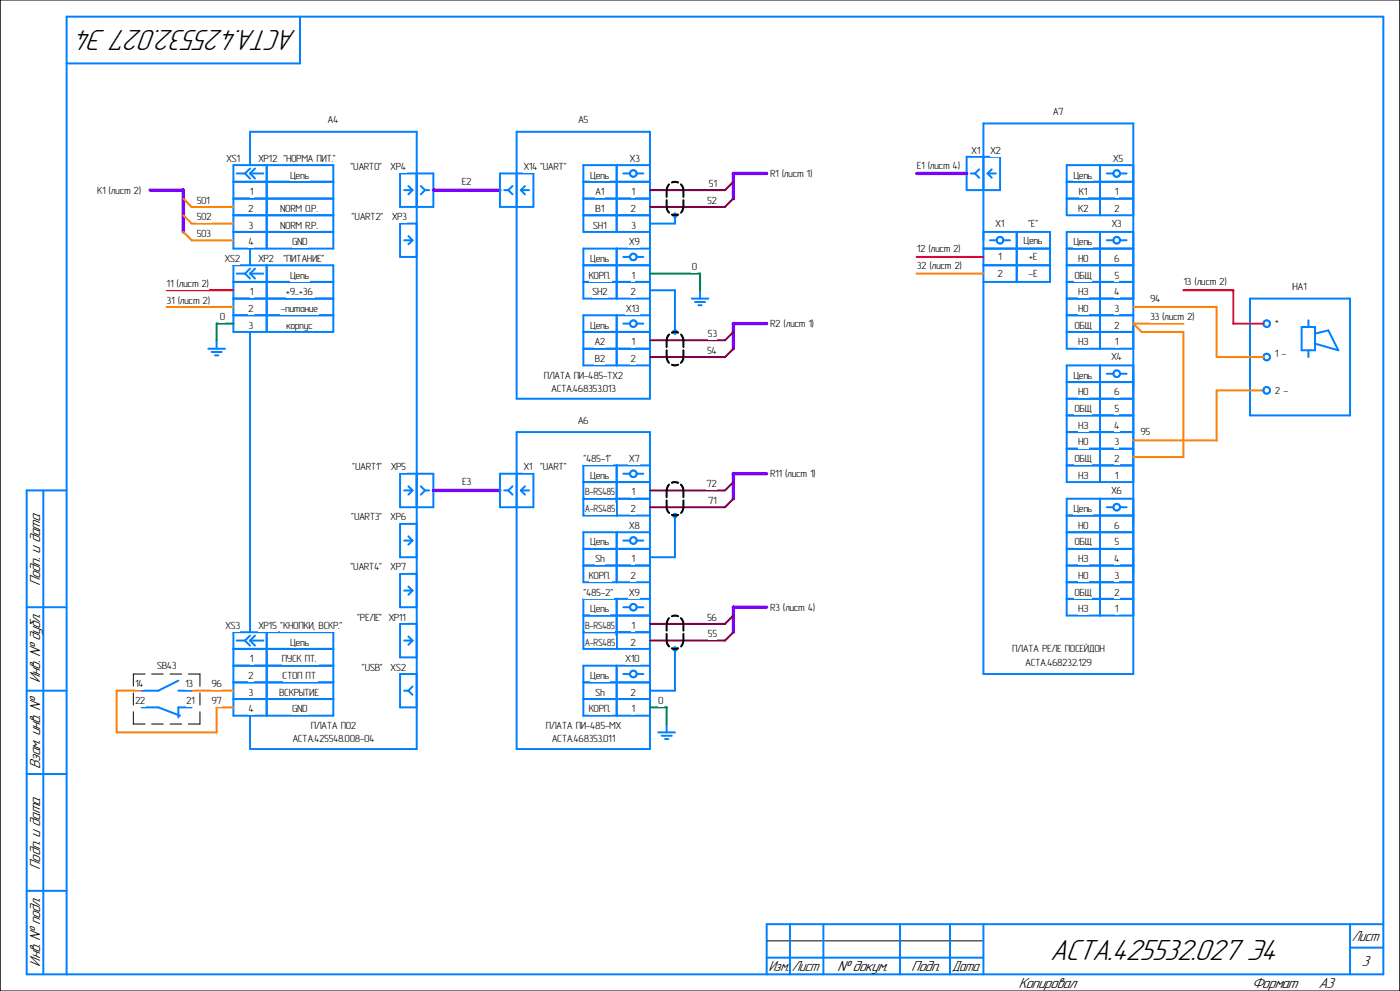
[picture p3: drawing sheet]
<svg xmlns="http://www.w3.org/2000/svg" width="420mm" height="297mm" viewBox="0 0 420 297" stroke-linecap="round" stroke-linejoin="round" font-family="sans-serif">
<path d="M-.1 0v297M40 213.3v3.7h3.5M40 207.7v3.6M43.5 202h-3.5v3.7M45.5 217h3.5M45.5 202h3.5M51 217h3.5M51 202h3.5M56.5 202h3.5v3.7M60 213.3v3.7h-3.5M60 207.7v3.6" fill="none" stroke="#000" stroke-width=".3"/>
<path d="M202 64h1v1h-1zM202 99h1v1h-1zM202 154h1v1h-1zM202 194h1v1h-1z" fill="#000"/>
<g fill="none" stroke="#0080ff" stroke-width=".59">
<path d="M155 39.5h40v80h-40zM295 37h45v165h-45zM70 54.5h30M70 49.5h30v25h-30zM70 59.5h30M71 52h2.5M73.5 52l1.5 1.5M75 49.5v-10h50v185h-50v-10M75 52l1.5 1.5M75 52h4M75 50.5l-1.5 1.5M76.5 50.5l-1.5 1.5"/>
<path d="M80 49.5v25M120 52h10v10h-10zM121.2 57h2.5M122.5 55.8l1.2 1.2M123.7 57l-1.2 1.3M126.2 55.8l1.3 1.2M127.5 57l-1.3 1.3M127.5 57h1.2M150 52h10v10h-10zM151.3 57h1.2M152.5 57l1.3 1.3M153.8 55.8l-1.3 1.2"/>
<path d="M156.3 57h2.4M156.3 57l1.2 1.3M157.5 55.8l-1.2 1.2M175 54.5h20M175 59.5h20M185 49.5v20M187 52h2M191 52h2M195 49.5h-20v20h20M290 47h10v10h-10zM291.3 52h1.2M292.5 52l1.3 1.3"/>
<path d="M293.8 50.8l-1.3 1.2M296.2 52h2.5M296.2 52l1.3 1.3M297.5 50.8l-1.3 1.2M320 54.5h20M320 59.5h20M330 49.5v15M332 52h2M336 52h2M340 49.5h-20v15h20M70 79.5h30v20h-30zM70 69.5h30"/>
<path d="M70 64.5h30M75 74.5v5M80 79.5v20M121.2 72h2.5M122.5 70.7l1.2 1.3M123.7 72l-1.2 1.2M125 67h-5v10h5M175 64.5h20M175 79.5h20M185 74.5v15M187 77h2M191 77h2"/>
<path d="M195 74.5h-20v15h20M202.5 64.5v2.5h-7.5M295 69.5h20v15h-20M295 74.5h20M295 79.5h20M297 72h2M301 72h2M305 69.5v15M320 74.5h20M320 79.5h20M330 69.5v35M332 72h2"/>
<path d="M336 72h2M340 69.5h-20v35h20M70 84.5h30M70 89.5h30M70 94.5h30M71 82h2.5M73.5 82l1.5 1.5M75 99.5v90M75 82l1.5 1.5M75 82h4M75 80.5l-1.5 1.5M76.5 80.5l-1.5 1.5"/>
<path d="M175 84.5h20M175 99.5h20M185 94.5v15M187 97h2M191 97h2M195 94.5h-20v15h20M195 87h7.5v12.5M207.5 89.5h5M208.5 90.5h3M209.5 91.5h1M210 87v2.5M320 84.5h20"/>
<path d="M320 89.5h20M320 99.5h20M320 94.5h20M375 89.5h30v35h-30zM390.5 98h4v7h-4zM392.5 96v2M394.5 100l4-1 3 6-7-2M62.5 104.5h5M63.5 105.5h3M64.5 106.5h1M65 102v2.5M175 104.5h20"/>
<path d="M320 119.5h20M320 114.5h20M330 109.5v35M332 112h2M336 112h2M340 109.5h-20v35h20M392.5 105v2M155 129.5h40v95h-40zM185 139.5v15M195 139.5h-20v15h20M320 139.5h20M320 129.5h20"/>
<path d="M320 134.5h20M320 124.5h20M120 142h10v10h-10zM121.2 147h2.5M122.5 145.8l1.2 1.2M123.7 147l-1.2 1.3M125 157h-5v10h5M126.2 145.8l1.3 1.2M127.5 147l-1.3 1.3M127.5 147h1.2M150 142h10v10h-10zM151.3 147h1.2"/>
<path d="M152.5 147l1.3 1.3M153.8 145.8l-1.3 1.2M156.3 147h2.4M156.3 147l1.2 1.3M157.5 145.8l-1.2 1.2M175 144.5h20M175 149.5h20M185 159.5v15M187 142h2M191 142h2M195 159.5h-20v15h20M202.5 154.5v12.5h-7.5"/>
<path d="M320 154.5h20M320 159.5h20M330 149.5v35M332 152h2M336 152h2M340 149.5h-20v35h20M121.2 162h2.5M121.2 177h2.5M122.5 160.7l1.2 1.3M122.5 175.8l1.2 1.2M123.7 162l-1.2 1.2M123.7 177l-1.2 1.3"/>
<path d="M125 172h-5v10h5M175 164.5h20M175 169.5h20M185 179.5v15M187 162h2M191 162h2M195 179.5h-20v15h20M320 164.5h20M320 169.5h20M320 174.5h20M320 179.5h20M70 189.5h30v25h-30z"/>
<path d="M70 194.5h30M70 199.5h30M71 192h2.5M73.5 192l1.5 1.5M75 192l1.5 1.5M75 192h4M75 190.5l-1.5 1.5M76.5 190.5l-1.5 1.5M80 189.5v25M121.2 192h2.5M122.5 190.8l1.2 1.2M123.7 192l-1.2 1.3"/>
<path d="M125 187h-5v10h5M175 184.5h20M175 189.5h20M185 199.5v15M187 182h2M191 182h2M195 199.5h-20v15h20M202.5 194.5v12.5h-7.5M42.5 212h5l6.5 2.5M53.5 204l-6 3h-5M53.5 207h4M57.5 212h-4v3"/>
<path d="M70 204.5h30M70 209.5h30M121.2 207h1.3M122.5 207l1.2 1.2M123.7 205.7l-1.2 1.3M125 202h-5v10h5M175 204.5h20M175 209.5h20M187 202h2M191 202h2M197.5 219.5h5M200 217v2.5"/>
<path d="M198.5 220.5h3M199.5 221.5h1"/>
<circle cx="190" cy="52" r="1"/>
<circle cx="335" cy="52" r="1"/>
<circle cx="190" cy="77" r="1.01"/>
<circle cx="202.5" cy="64.5" r=".49"/>
<circle cx="300" cy="72" r="1"/>
<circle cx="335" cy="72" r="1"/>
<circle cx="190" cy="97" r="1"/>
<circle cx="202.5" cy="99.5" r=".51"/>
<circle cx="380" cy="97" r=".99"/>
<circle cx="335" cy="112" r="1"/>
<circle cx="380" cy="107" r="1"/>
<circle cx="380" cy="117" r="1"/>
<circle cx="190" cy="142" r="1"/>
<circle cx="202.5" cy="154.5" r=".49"/>
<circle cx="335" cy="152" r="1"/>
<circle cx="190" cy="162" r="1"/>
<circle cx="190" cy="182" r="1.01"/>
<circle cx="202.5" cy="194.5" r=".5"/>
<circle cx="190" cy="202" r="1"/>
</g>
<path d="M275 77h20M50 87h20M355 87h15v10h9" fill="none" stroke="#f00" stroke-width=".59"/>
<path d="M55 59.5l2.5 2.5h12.5M55 64.5l2.5 2.5h12.5M55 69.5l2.5 2.5h12.5M50 92h20M275 82h20M340 92h25v15h14M355 97h-15l2.5 2.5h12.5v37.5h-15M379 117h-14v15h-25M42.5 207h-7.5v12.5h30v-7.5h5M57.5 207h12.5" fill="none" stroke="#ff8000" stroke-width=".59"/>
<path d="M220 54.5l-2.5 2.5h-22.5M220 59.5l-2.5 2.5h-22.5M220 99.5l-2.5 2.5h-22.5M220 104.5l-2.5 2.5h-22.5M220 144.5l-2.5 2.5h-22.5M220 149.5l-2.5 2.5h-22.5M220 184.5l-2.5 2.5h-22.5M220 189.5l-2.5 2.5h-22.5" fill="none" stroke="#800040" stroke-width=".59"/>
<path d="M45 57h10v12.5M130 57h20M230 52h-10v7.5M275 52h15M230 97h-10v7.5M130 147h20M230 142h-10v7.5M230 182h-10v7.5" fill="none" stroke="#8000ff" stroke-width="1"/>
<path d="M70 97h-5v5M195 82h15v5M195 212h5v5" fill="none" stroke="#008040" stroke-width=".59"/>
<g fill="none" stroke="#000" stroke-width=".59">
<path d="M200 60a3.9 3.9 0 0 0 .7 3.8M200.7 55.2a4.3 4.3 0 0 0-.7 3.8M201.5 54.7l1-.2 1 .2M204.3 55.2a3.9 3.9 0 0 1 .7 3.8M205 60a4.3 4.3 0 0 1-.7 3.8M201.5 64.3l1 .2 1-.2M201.5 99.7l1-.2 1 .2M200 105a4.3 4.3 0 0 0 .7 3.8M200.7 100.2a3.9 3.9 0 0 0-.7 3.8M201.5 109.3l1 .2 1-.2M204.3 100.2a4.3 4.3 0 0 1 .7 3.8M205 105a3.9 3.9 0 0 1-.7 3.8"/>
<path d="M200 150a3.9 3.9 0 0 0 .7 3.8M200.7 145.2a4.3 4.3 0 0 0-.7 3.8M201.5 144.7l1-.2 1 .2M201.5 154.3l1 .2 1-.2M204.3 145.2a3.9 3.9 0 0 1 .7 3.8M205 150a4.3 4.3 0 0 1-.7 3.8M200 190a3.9 3.9 0 0 0 .7 3.8M200.7 185.3a4.3 4.3 0 0 0-.7 3.7M201.5 184.7l1-.2 1 .2M203.5 194.3l-1 .2-1-.2M204.3 185.3a3.9 3.9 0 0 1 .7 3.7M205 190a4.3 4.3 0 0 1-.7 3.8"/>
</g>
<g fill="#fff">
<path d="M163.7 216.2h22.6v3h-22.6z"/>
<path d="M165.5 220.1h19v3h-19z"/>
<path d="M163.1 111.1h23.8v3h-23.8z"/>
<path d="M165.4 115.1h19.3v3.1h-19.3z"/>
<path d="M98.3 34.2h3.4v3.6h-3.4z"/>
<path d="M74.9 55.7h1.1v3.6h-1.1z"/>
<path d="M74.4 60.7h1.6v3.6h-1.6z"/>
<path d="M74.6 65.7h1.4v3.6h-1.4z"/>
<path d="M87 50.7h6v3.6h-6z"/>
<path d="M84.1 60.7h11.8v3.6h-11.8z"/>
<path d="M77.4 45.7h6v3.6h-6z"/>
<path d="M67.8 46.1h4.2v3h-4.2z"/>
<path d="M85 45.7h16.5v3.6h-16.5z"/>
<path d="M74.6 70.7h1.6v3.6h-1.6z"/>
<path d="M87.6 70.7h4.8v3.6h-4.8z"/>
<path d="M84.1 65.7h11.8v3.6h-11.8z"/>
<path d="M74.9 85.7h1.1v3.6h-1.1z"/>
<path d="M74.4 90.7h1.6v3.6h-1.6z"/>
<path d="M74.6 95.7h1.4v3.6h-1.4z"/>
<path d="M87 80.7h6v3.6h-6z"/>
<path d="M84.2 90.7h11.6v3.6h-11.6z"/>
<path d="M77.4 75.7h5v3.5h-5z"/>
<path d="M67.3 76.1h4.7v3.1h-4.7z"/>
<path d="M85 75.7h12.8v3.5h-12.8z"/>
<path d="M85.9 95.7h8.2v3.6h-8.2z"/>
<path d="M85.8 85.7h8.4v3.6h-8.4z"/>
<path d="M189.5 145.7h1v3.6h-1z"/>
<path d="M189.2 150.7h1.6v3.6h-1.6z"/>
<path d="M188.6 135.7h3.4v3.6h-3.4z"/>
<path d="M175.5 145.7h9v3.6h-9z"/>
<path d="M177 140.7h6v3.6h-6z"/>
<path d="M173.3 124.2h3.4v3.6h-3.4z"/>
<path d="M175.4 150.7h9.2v3.6h-9.2z"/>
<path d="M189.5 165.7h1v3.5h-1z"/>
<path d="M189.2 170.7h1.6v3.6h-1.6z"/>
<path d="M188.6 155.7h3.4v3.6h-3.4z"/>
<path d="M177 160.7h6v3.6h-6z"/>
<path d="M176.6 170.7h6.8v3.6h-6.8z"/>
<path d="M178.5 165.7h3v3.5h-3z"/>
<path d="M189.5 185.7h1v3.6h-1z"/>
<path d="M189.2 190.7h1.6v3.6h-1.6z"/>
<path d="M188.6 175.7h3.4v3.6h-3.4z"/>
<path d="M175.5 185.7h9v3.6h-9z"/>
<path d="M177 180.7h6v3.6h-6z"/>
<path d="M175.4 190.7h9.2v3.6h-9.2z"/>
<path d="M187.6 195.7h4.4v3.6h-4.4z"/>
<path d="M177 200.7h6v3.6h-6z"/>
<path d="M175 135.7h8.7v3.6h-8.7z"/>
<path d="M175 175.7h9.3v3.6h-9.3z"/>
<path d="M189.5 210.7h1v3.5h-1z"/>
<path d="M176.6 210.7h6.8v3.5h-6.8z"/>
<path d="M189.2 205.7h1.6v3.6h-1.6z"/>
<path d="M178.5 205.7h3v3.6h-3z"/>
<path d="M189.5 55.7h1v3.6h-1z"/>
<path d="M189.2 60.7h1.6v3.6h-1.6z"/>
<path d="M188.8 45.7h3.2v3.6h-3.2z"/>
<path d="M178.6 55.7h2.8v3.6h-2.8z"/>
<path d="M177 50.7h6v3.6h-6z"/>
<path d="M173.4 34.2h3.2v3.6h-3.2z"/>
<path d="M178.7 60.7h2.6v3.6h-2.6z"/>
<path d="M189.3 65.7h1.4v3.6h-1.4z"/>
<path d="M177.9 65.7h4.2v3.6h-4.2z"/>
<path d="M188.6 70.7h3.4v3.6h-3.4z"/>
<path d="M177 75.7h6v3.5h-6z"/>
<path d="M189.5 80.7h1v3.6h-1z"/>
<path d="M176.6 80.7h6.8v3.6h-6.8z"/>
<path d="M189.2 85.7h1.6v3.6h-1.6z"/>
<path d="M177.6 85.7h4.8v3.6h-4.8z"/>
<path d="M187.7 90.7h4.3v3.6h-4.3z"/>
<path d="M177 95.7h6v3.6h-6z"/>
<path d="M189.2 105.7h1.6v3.6h-1.6z"/>
<path d="M178.4 105.7h3.2v3.6h-3.2z"/>
<path d="M189.5 100.7h1v3.6h-1z"/>
<path d="M178.3 100.7h3.4v3.6h-3.4z"/>
<path d="M93.2 216.2h13.6v3h-13.6z"/>
<path d="M87.7 220.1h24.6v3h-24.6z"/>
<path d="M74.9 195.7h1.1v3.6h-1.1z"/>
<path d="M74.4 200.7h1.6v3.6h-1.6z"/>
<path d="M74.6 205.7h1.4v3.6h-1.4z"/>
<path d="M87 190.7h6v3.6h-6z"/>
<path d="M84.8 200.7h10.4v3.6h-10.4z"/>
<path d="M77.4 185.7h5.9v3.6h-5.9z"/>
<path d="M67.5 186.1h4.5v3h-4.5z"/>
<path d="M74.6 210.7h1.6v3.5h-1.6z"/>
<path d="M87.6 210.7h4.8v3.5h-4.8z"/>
<path d="M83.7 205.7h12.6v3.6h-12.6z"/>
<path d="M84.6 195.7h10.8v3.6h-10.8z"/>
<path d="M40.5 203.2h2.6v3.6h-2.6z"/>
<path d="M55.5 203.2h2.5v3.6h-2.5z"/>
<path d="M47.1 198.1h5.9v3.1h-5.9z"/>
<path d="M63.4 208.2h3.2v3.6h-3.2z"/>
<path d="M63.4 203.2h3.2v3.6h-3.2z"/>
<path d="M29.1 55.2h13.9v3.6h-13.9z"/>
<path d="M59 63.2h4.6v3.6h-4.6z"/>
<path d="M59 58.2h4v3.6h-4z"/>
<path d="M59 68.2h4.4v3.6h-4.4z"/>
<path d="M84.1 185.7h19.4v3.6h-19.4z"/>
<path d="M55.8 208.2h2.7v3.6h-2.7z"/>
<path d="M40.5 208.2h3.2v3.6h-3.2z"/>
<path d="M50 83.7h12.7v3h-12.7z"/>
<path d="M50 88.6h12.9v3.1h-12.9z"/>
<path d="M207.5 78.2h1.6v3.6h-1.6z"/>
<path d="M197.5 208.2h1.6v3.6h-1.6z"/>
<path d="M65.9 93.2h1.6v3.6h-1.6z"/>
<path d="M117.1 48.2h4.9v3.6h-4.9z"/>
<path d="M105.2 48.2h9.8v3.6h-9.8z"/>
<path d="M138.5 52.7h3v3.6h-3z"/>
<path d="M157 48.2h4.4v3.6h-4.4z"/>
<path d="M162 48.2h8.3v3.6h-8.3z"/>
<path d="M117.2 138.2h4.8v3.6h-4.8z"/>
<path d="M105.7 138.2h9.3v3.6h-9.3z"/>
<path d="M138.6 142.7h2.8v3.6h-2.8z"/>
<path d="M157 138.2h2.9v3.6h-2.9z"/>
<path d="M162 138.2h8.3v3.6h-8.3z"/>
<path d="M117.1 153.2h4.9v3.6h-4.9z"/>
<path d="M105.3 153.2h9.7v3.6h-9.7z"/>
<path d="M117.1 168.2h4.9v3.5h-4.9z"/>
<path d="M105.2 168.2h9.8v3.5h-9.8z"/>
<path d="M116.5 183.2h5.5v3.6h-5.5z"/>
<path d="M107.1 183.2h7.9v3.6h-7.9z"/>
<path d="M117.1 198.2h4.9v3.6h-4.9z"/>
<path d="M108.5 198.2h6.5v3.6h-6.5z"/>
<path d="M117.5 63.6h4.5v3h-4.5z"/>
<path d="M105.5 63.6h9.5v3h-9.5z"/>
<path d="M297 43.2h3.4v3.6h-3.4z"/>
<path d="M291.3 43.2h2.9v3.6h-2.9z"/>
<path d="M275 47.7h13.7v3.6h-13.7z"/>
<path d="M303.7 193.2h27.6v3h-27.6z"/>
<path d="M307.6 197.1h19.8v3.1h-19.8z"/>
<path d="M275 73.2h13.2v3h-13.2z"/>
<path d="M275 78.1h13.5v3.1h-13.5z"/>
<path d="M298.6 65.2h2.8v3.6h-2.8z"/>
<path d="M308.4 65.2h3.2v3.6h-3.2z"/>
<path d="M308.7 75.2h2.6v3.6h-2.6z"/>
<path d="M307 70.2h6v3.6h-6z"/>
<path d="M308.6 80.2h2.8v3.6h-2.8z"/>
<path d="M299.5 75.2h1v3.6h-1z"/>
<path d="M299.2 80.2h1.6v3.6h-1.6z"/>
<path d="M315.8 31.7h3.4v3.6h-3.4z"/>
<path d="M334.5 55.7h1v3.6h-1z"/>
<path d="M334.2 60.7h1.6v3.6h-1.6z"/>
<path d="M333.8 45.7h3.2v3.6h-3.2z"/>
<path d="M323.7 55.7h2.6v3.6h-2.6z"/>
<path d="M322 50.7h6v3.6h-6z"/>
<path d="M323.4 60.7h3.2v3.6h-3.2z"/>
<path d="M334.2 95.7h1.6v3.6h-1.6z"/>
<path d="M322.4 95.7h5.3v3.6h-5.3z"/>
<path d="M334.5 100.7h1v3.6h-1z"/>
<path d="M323.4 100.7h3.2v3.6h-3.2z"/>
<path d="M334.3 90.7h1.4v3.6h-1.4z"/>
<path d="M323.4 90.7h3.2v3.6h-3.2z"/>
<path d="M334.3 80.7h1.4v3.6h-1.4z"/>
<path d="M322.4 80.7h5.3v3.6h-5.3z"/>
<path d="M334.2 85.7h1.6v3.6h-1.6z"/>
<path d="M323.4 85.7h3.2v3.6h-3.2z"/>
<path d="M334.2 75.7h1.6v3.5h-1.6z"/>
<path d="M323.4 75.7h3.2v3.5h-3.2z"/>
<path d="M322 70.7h6v3.6h-6z"/>
<path d="M333.4 65.2h3.2v3.6h-3.2z"/>
<path d="M334.2 135.7h1.6v3.6h-1.6z"/>
<path d="M322.4 135.7h5.3v3.6h-5.3z"/>
<path d="M334.5 140.7h1v3.6h-1z"/>
<path d="M323.4 140.7h3.2v3.6h-3.2z"/>
<path d="M334.3 130.7h1.4v3.6h-1.4z"/>
<path d="M323.4 130.7h3.2v3.6h-3.2z"/>
<path d="M334.3 120.7h1.4v3.5h-1.4z"/>
<path d="M322.4 120.7h5.3v3.5h-5.3z"/>
<path d="M334.2 125.7h1.6v3.6h-1.6z"/>
<path d="M323.4 125.7h3.2v3.6h-3.2z"/>
<path d="M334.2 115.7h1.6v3.6h-1.6z"/>
<path d="M323.4 115.7h3.2v3.6h-3.2z"/>
<path d="M322 110.7h6v3.6h-6z"/>
<path d="M333.3 105.2h3.4v3.6h-3.4z"/>
<path d="M334.2 175.7h1.6v3.6h-1.6z"/>
<path d="M322.4 175.7h5.3v3.6h-5.3z"/>
<path d="M334.5 180.7h1v3.6h-1z"/>
<path d="M323.4 180.7h3.2v3.6h-3.2z"/>
<path d="M334.3 170.7h1.4v3.6h-1.4z"/>
<path d="M323.4 170.7h3.2v3.6h-3.2z"/>
<path d="M334.3 160.7h1.4v3.6h-1.4z"/>
<path d="M322.4 160.7h5.3v3.6h-5.3z"/>
<path d="M334.2 165.7h1.6v3.5h-1.6z"/>
<path d="M323.4 165.7h3.2v3.5h-3.2z"/>
<path d="M334.2 155.7h1.6v3.6h-1.6z"/>
<path d="M323.4 155.7h3.2v3.6h-3.2z"/>
<path d="M322 150.7h6v3.6h-6z"/>
<path d="M333.3 145.2h3.4v3.6h-3.4z"/>
<path d="M382.5 94.2h1.3v3.5h-1.3z"/>
<path d="M382.5 104.2h3.5v3.6h-3.5z"/>
<path d="M382.5 115.2h4v3.6h-4z"/>
<path d="M387.8 84.2h4.4v3.6h-4.4z"/>
<path d="M342.1 127.7h3v3.6h-3z"/>
<path d="M345 87.7h3.2v3.6h-3.2z"/>
<path d="M345 93.6h13.3v3h-13.3z"/>
<path d="M355 83.1h13v3h-13z"/>
<path d="M212.7 53.6h2.3v3h-2.3z"/>
<path d="M212.2 58.6h2.8v3h-2.8z"/>
<path d="M231 50.6h12.6v3.1h-12.6z"/>
<path d="M212.2 103.6h2.8v3h-2.8z"/>
<path d="M212.3 98.6h2.7v3h-2.7z"/>
<path d="M231 95.6h13.2v3h-13.2z"/>
<path d="M212.5 148.6h2.5v3h-2.5z"/>
<path d="M212 143.6h3v3h-3z"/>
<path d="M231 140.6h13.6v3h-13.6z"/>
<path d="M212.3 188.6h2.7v3h-2.7z"/>
<path d="M212.2 183.6h2.8v3h-2.8z"/>
<path d="M231 180.6h13.5v3h-13.5z"/>
</g>
<path d="M420 0v297M420 0h-420v297h420M230 282h65" fill="none" stroke="#000" stroke-width=".3"/>
<g fill="none" stroke="#0080ff" stroke-width=".59">
<path d="M90 5v14h-70M13 147v145M20 147h-12v145h407v-287h-395v287M8 182h12M8 207h12M8 232h12M8 267h12M237 277v15M247 277v15M270 277v15M285 277v15M295 277v15"/>
<path d="M405 277v15M415 277h-185v15M230 287h65M405 284h10"/>
</g>
<g font-size="9.3">
<text x="88.9" y="8.9" transform="rotate(-180 88.9 8.9)">АСТА.425532.027 Э4</text>
<text x="315" y="287.6">АСТА.425532.027 Э4</text>
</g>
<g font-size="4.7">
<text x="12.1" y="175.6" transform="rotate(-90 12.1 175.6)">Подп. и дата</text>
<text x="12.1" y="204.7" transform="rotate(-90 12.1 204.7)">Инв. № дубл.</text>
<text x="12.1" y="230.4" transform="rotate(-90 12.1 230.4)">Взам. инв. №</text>
<text x="12.1" y="260.6" transform="rotate(-90 12.1 260.6)">Подп. и дата</text>
<text x="405.6" y="282.1">Лист</text>
<text x="12.1" y="289.7" transform="rotate(-90 12.1 289.7)">Инв. № подл.</text>
<text x="230.6" y="291">Изм. Лист</text>
<text x="251.1" y="291">№ докум.</text>
<text x="273.4" y="291">Подп.</text>
<text x="285.6" y="291">Дата</text>
<text x="408.4" y="289.6">3</text>
<text x="305.5" y="296">Копировал</text>
<text x="375.5" y="296">Формат</text>
<text x="395.5" y="296">A3</text>
</g>
<g font-size="3.1">
<text x="315.8" y="34.5">А7</text>
<text x="98.3" y="37">А4</text>
<text x="173.4" y="37">А5</text>
<text x="291.3" y="46">X1</text>
<text x="297" y="46">X2</text>
<text x="67.8" y="48.5">XS1</text>
<text x="77.4" y="48.5">XP12</text>
<text x="85" y="48.5">&quot;НОРМА ПИТ.&quot;</text>
<text x="87" y="53.5">Цепь</text>
<text x="105.2" y="51">&quot;UART0&quot;</text>
<text x="117.1" y="51">XP4</text>
<text x="157" y="51">X14 &quot;UART&quot;</text>
<text x="157" y="51">X14</text>
<text x="162" y="51">&quot;UART&quot;</text>
<text x="177" y="53.5">Цепь</text>
<text x="188.8" y="48.5">X3</text>
<text x="231" y="53">R1 (лист 1)</text>
<text x="275" y="50.5">E1 (лист 4)</text>
<text x="322" y="53.5">Цепь</text>
<text x="333.8" y="48.5">X5</text>
<text x="29.1" y="58">K1 (лист 2)</text>
<text x="74.9" y="58.5">1</text>
<text x="138.5" y="55.5">E2</text>
<text x="178.6" y="58.5">A1</text>
<text x="189.5" y="58.5">1</text>
<text x="212.7" y="56">51</text>
<text x="323.7" y="58.5">К1</text>
<text x="334.5" y="58.5">1</text>
<text x="59" y="66">502</text>
<text x="59" y="61">501</text>
<text x="74.4" y="63.5">2</text>
<text x="84.1" y="63.5">NORM O.P.</text>
<text x="105.5" y="66">&quot;UART2&quot;</text>
<text x="117.5" y="66">XP3</text>
<text x="178.7" y="63.5">B1</text>
<text x="189.2" y="63.5">2</text>
<text x="212.2" y="61">52</text>
<text x="323.4" y="63.5">К2</text>
<text x="334.2" y="63.5">2</text>
<text x="59" y="71">503</text>
<text x="74.6" y="68.5">3</text>
<text x="84.1" y="68.5">NORM R.P.</text>
<text x="177.9" y="68.5">SH1</text>
<text x="189.3" y="68.5">3</text>
<text x="298.6" y="68">X1</text>
<text x="308.4" y="68">&quot;E&quot;</text>
<text x="333.4" y="68">X3</text>
<text x="74.6" y="73.5">4</text>
<text x="87.6" y="73.5">GND</text>
<text x="188.6" y="73.5">X9</text>
<text x="275" y="75.5">12 (лист 2)</text>
<text x="307" y="73">Цепь</text>
<text x="322" y="73.5">Цепь</text>
<text x="67.3" y="78.5">XS2</text>
<text x="77.4" y="78.5">XP2</text>
<text x="85" y="78.5">&quot;ПИТАНИЕ&quot;</text>
<text x="87" y="83.5">Цепь</text>
<text x="176.6" y="83.5">КОРП.</text>
<text x="177" y="78.5">Цепь</text>
<text x="189.5" y="83.5">1</text>
<text x="207.5" y="81">0</text>
<text x="275" y="80.5">32 (лист 2)</text>
<text x="299.2" y="83">2</text>
<text x="299.5" y="78">1</text>
<text x="308.6" y="83">-E</text>
<text x="308.7" y="78">+E</text>
<text x="322.4" y="83.5">ОБЩ</text>
<text x="323.4" y="78.5">НО</text>
<text x="334.2" y="78.5">6</text>
<text x="334.3" y="83.5">5</text>
<text x="50" y="86">11 (лист 2)</text>
<text x="74.9" y="88.5">1</text>
<text x="85.8" y="88.5">+9...+36</text>
<text x="177.6" y="88.5">SH2</text>
<text x="189.2" y="88.5">2</text>
<text x="323.4" y="88.5">НЗ</text>
<text x="334.2" y="88.5">4</text>
<text x="355" y="85.5">13 (лист 2)</text>
<text x="387.8" y="87">HА1</text>
<text x="50" y="91">31 (лист 2)</text>
<text x="74.4" y="93.5">2</text>
<text x="84.2" y="93.5">-питание</text>
<text x="187.7" y="93.5">X13</text>
<text x="323.4" y="93.5">НО</text>
<text x="334.3" y="93.5">3</text>
<text x="345" y="90.5">94</text>
<text x="65.9" y="96">0</text>
<text x="74.6" y="98.5">3</text>
<text x="85.9" y="98.5">корпус</text>
<text x="177" y="98.5">Цепь</text>
<text x="212.3" y="101">53</text>
<text x="231" y="98">R2 (лист 1)</text>
<text x="322.4" y="98.5">ОБЩ</text>
<text x="334.2" y="98.5">2</text>
<text x="345" y="96">33 (лист 2)</text>
<text x="382.5" y="97">+</text>
<text x="178.3" y="103.5">A2</text>
<text x="189.5" y="103.5">1</text>
<text x="212.2" y="106">54</text>
<text x="323.4" y="103.5">НЗ</text>
<text x="334.5" y="103.5">1</text>
<text x="382.5" y="107">1 -</text>
<text x="163.1" y="113.5">ПЛАТА ПИ-485-TX2</text>
<text x="178.4" y="108.5">B2</text>
<text x="189.2" y="108.5">2</text>
<text x="322" y="113.5">Цепь</text>
<text x="333.3" y="108">X4</text>
<text x="165.4" y="117.5">АСТА.468353.013</text>
<text x="323.4" y="118.5">НО</text>
<text x="334.2" y="118.5">6</text>
<text x="382.5" y="118">2 -</text>
<text x="322.4" y="123.5">ОБЩ</text>
<text x="334.3" y="123.5">5</text>
<text x="173.3" y="127">А6</text>
<text x="323.4" y="128.5">НЗ</text>
<text x="334.2" y="128.5">4</text>
<text x="342.1" y="130.5">95</text>
<text x="323.4" y="133.5">НО</text>
<text x="334.3" y="133.5">3</text>
<text x="105.7" y="141">&quot;UART1&quot;</text>
<text x="117.2" y="141">XP5</text>
<text x="157" y="141">X1</text>
<text x="162" y="141">&quot;UART&quot;</text>
<text x="175" y="138.5">&quot;485-1&quot;</text>
<text x="177" y="143.5">Цепь</text>
<text x="188.6" y="138.5">X7</text>
<text x="231" y="143">R11 (лист 1)</text>
<text x="322.4" y="138.5">ОБЩ</text>
<text x="323.4" y="143.5">НЗ</text>
<text x="334.2" y="138.5">2</text>
<text x="334.5" y="143.5">1</text>
<text x="138.6" y="145.5">E3</text>
<text x="175.5" y="148.5">B-RS485</text>
<text x="189.5" y="148.5">1</text>
<text x="212" y="146">72</text>
<text x="333.3" y="148">X6</text>
<text x="105.3" y="156">&quot;UART3&quot;</text>
<text x="117.1" y="156">XP6</text>
<text x="175.4" y="153.5">A-RS485</text>
<text x="189.2" y="153.5">2</text>
<text x="212.5" y="151">71</text>
<text x="322" y="153.5">Цепь</text>
<text x="188.6" y="158.5">X8</text>
<text x="323.4" y="158.5">НО</text>
<text x="334.2" y="158.5">6</text>
<text x="177" y="163.5">Цепь</text>
<text x="322.4" y="163.5">ОБЩ</text>
<text x="334.3" y="163.5">5</text>
<text x="105.2" y="171">&quot;UART4&quot;</text>
<text x="117.1" y="171">XP7</text>
<text x="176.6" y="173.5">КОРП.</text>
<text x="178.5" y="168.5">Sh</text>
<text x="189.2" y="173.5">2</text>
<text x="189.5" y="168.5">1</text>
<text x="323.4" y="173.5">НО</text>
<text x="323.4" y="168.5">НЗ</text>
<text x="334.2" y="168.5">4</text>
<text x="334.3" y="173.5">3</text>
<text x="175" y="178.5">&quot;485-2&quot;</text>
<text x="188.6" y="178.5">X9</text>
<text x="322.4" y="178.5">ОБЩ</text>
<text x="334.2" y="178.5">2</text>
<text x="177" y="183.5">Цепь</text>
<text x="231" y="183">R3 (лист 4)</text>
<text x="323.4" y="183.5">НЗ</text>
<text x="334.5" y="183.5">1</text>
<text x="67.5" y="188.5">XS3</text>
<text x="77.4" y="188.5">XP15</text>
<text x="84.1" y="188.5">&quot;КНОПКИ, ВСКР.&quot;</text>
<text x="107.1" y="186">&quot;РЕЛЕ&quot;</text>
<text x="116.5" y="186">XP11</text>
<text x="175.5" y="188.5">B-RS485</text>
<text x="189.5" y="188.5">1</text>
<text x="212.2" y="186">56</text>
<text x="212.3" y="191">55</text>
<text x="87" y="193.5">Цепь</text>
<text x="175.4" y="193.5">A-RS485</text>
<text x="189.2" y="193.5">2</text>
<text x="303.7" y="195.5">ПЛАТА РЕЛЕ ПОСЕЙДОН</text>
<text x="47.1" y="200.5">SB43</text>
<text x="74.4" y="203.5">2</text>
<text x="74.9" y="198.5">1</text>
<text x="84.6" y="198.5">ПУСК ПТ.</text>
<text x="84.8" y="203.5">СТОП ПТ</text>
<text x="108.5" y="201">&quot;USB&quot;</text>
<text x="117.1" y="201">XS2</text>
<text x="177" y="203.5">Цепь</text>
<text x="187.6" y="198.5">X10</text>
<text x="307.5" y="199.5">АСТА.468232.129</text>
<text x="40.5" y="206">14</text>
<text x="55.5" y="206">13</text>
<text x="63.4" y="206">96</text>
<text x="74.6" y="208.5">3</text>
<text x="83.7" y="208.5">ВСКРЫТИЕ</text>
<text x="178.5" y="208.5">Sh</text>
<text x="189.2" y="208.5">2</text>
<text x="40.5" y="211">22</text>
<text x="55.8" y="211">21</text>
<text x="63.4" y="211">97</text>
<text x="74.6" y="213.5">4</text>
<text x="87.6" y="213.5">GND</text>
<text x="176.6" y="213.5">КОРП.</text>
<text x="189.5" y="213.5">1</text>
<text x="197.5" y="211">0</text>
<text x="93.2" y="218.5">ПЛАТА ПО2</text>
<text x="163.7" y="218.5">ПЛАТА ПИ-485-MX</text>
<text x="87.7" y="222.5">АСТА.425548.008-04</text>
<text x="165.5" y="222.5">АСТА.468353.011</text>
</g>
</svg>
